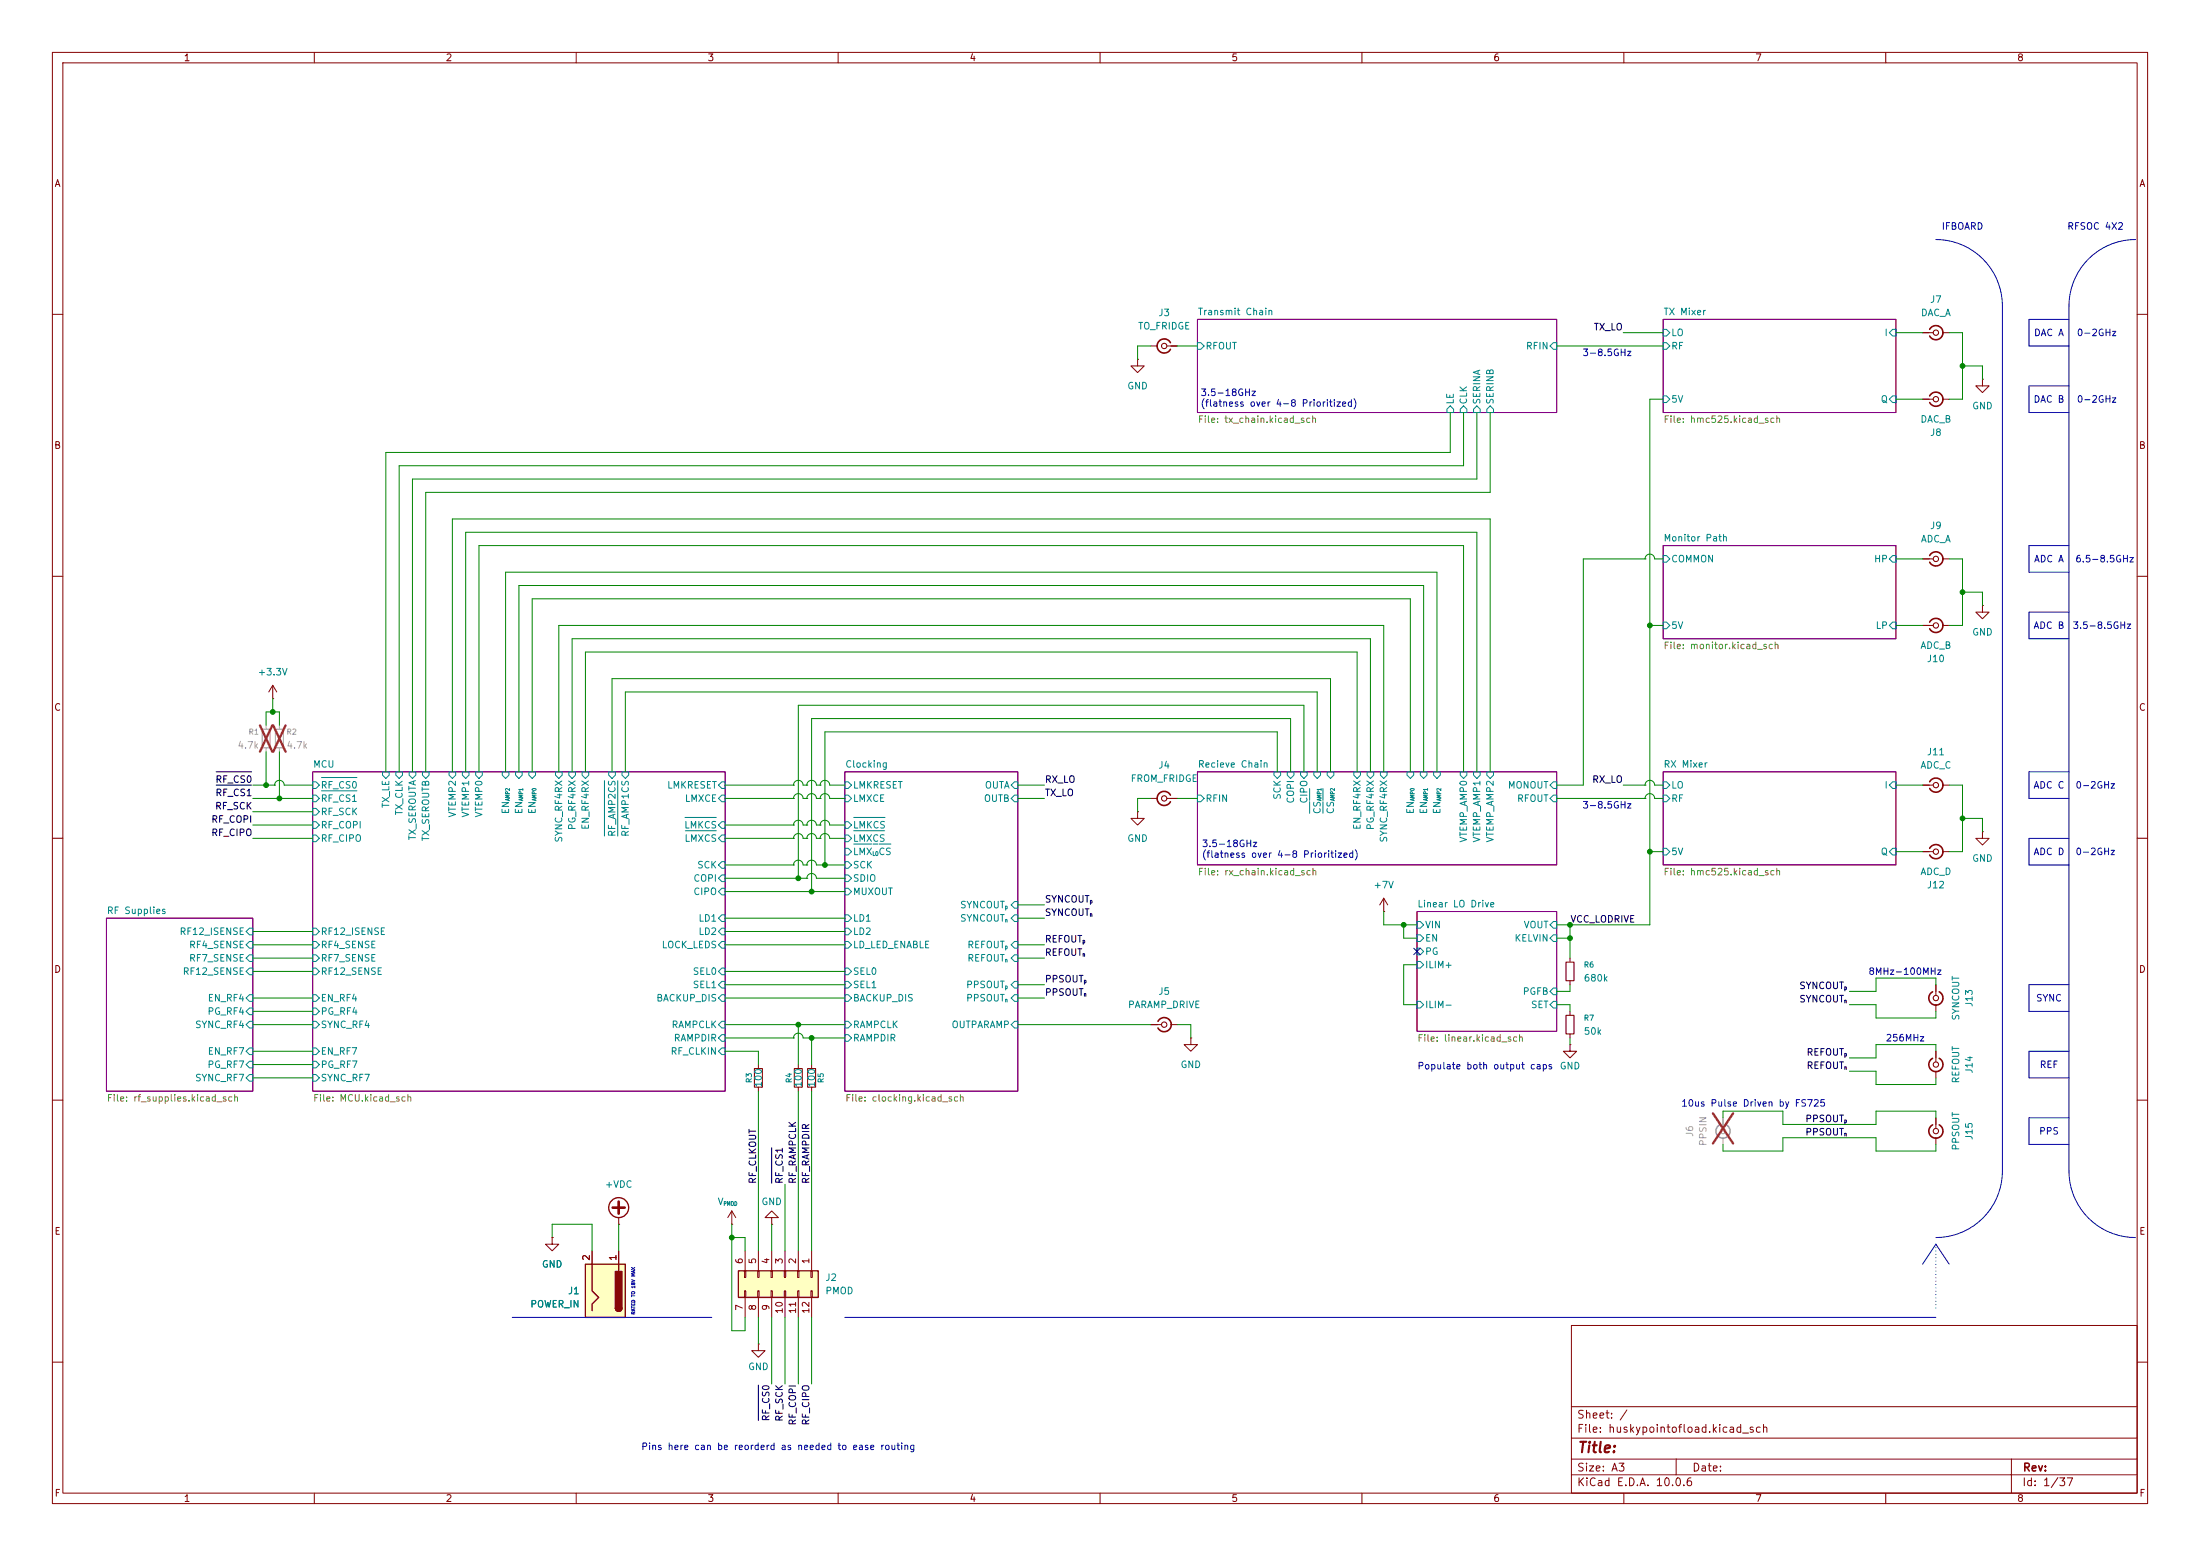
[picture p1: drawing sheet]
<svg xmlns="http://www.w3.org/2000/svg" width="420mm" height="297mm" viewBox="0 0 420 297" stroke-linecap="round" stroke-linejoin="round" font-family="sans-serif">
<g fill="none" stroke="#840000" stroke-width=".19">
<path d="M10 10h400v277h-400zM12 12h396v273h-396zM60 10v2M110 10v2M160 10v2M210 10v2M260 10v2M310 10v2M360 10v2M10 60h2M217.2 68.6v1.3h1.2l-1.2 1.2-1.3-1.2h1.3M217.2 68.6h.1"/>
<path d="M219.7 66h1.3M222.8 66h2M367 76.2h2.1M367 63.5h2.1M370.8 76.2h1.3M370.8 63.5h1.3M378.5 72.4v1.3h1.2l-1.2 1.2-1.3-1.2h1.3M378.5 72.4h.1M408 60h2M10 110h2M367 106.7h2.1M367 119.4h2.1"/>
<path d="M370.8 106.7h1.3M370.8 119.4h1.3M378.5 115.6v1.2h1.2l-1.2 1.3-1.3-1.3h1.3M378.5 115.6h.1M408 110h2M52.1 133.4h.1M52.1 130.8l-.8 1.3M52.1 130.8l.7 1.3M52.1 130.8v2.6M10 160h2M217.2 154.9v1.3h1.2l-1.2 1.3-1.3-1.3h1.3M217.2 154.9h.1"/>
<path d="M367 149.9h2.1M370.8 149.9h1.3M408 160h2M219.7 195.6h2M223.5 195.6h1.3M227.3 198.1v1.3h-1.2l1.2 1.3 1.3-1.3h-1.3M227.3 198.1h.1M299.7 199.4v1.3h1.3l-1.3 1.2-1.3-1.2h1.3M299.7 199.4h.1M299.7 182.9v.7M299.7 187.2v.8M299.7 193v.8"/>
<path d="M299.7 197.4v.7M369.6 188v2M369.6 191.8v1.2M10 210h2M144.8 203.2v.8M144.8 207.5v.8M152.4 203.2v.8M152.4 207.5v.8M369.6 200.7v2M369.6 204.5v1.2M369.6 213.4v2M369.6 217.2v1.2"/>
<path d="M408 210h2M118.1 233.7h.1M118.1 232.4v1.3M139.7 233.7h.1M139.7 231.1l-.8 1.3M139.7 231.1l.8 1.3M139.7 231.1v2.6M147.3 232.4h1.3l-1.3-1.3-1.3 1.3h1.3v1.3M147.3 233.7h.1M144.8 256.5v1.3h1.2l-1.2 1.3-1.3-1.3h1.3M144.8 256.5h.1M300 253h108v32h-108z"/>
<path d="M10 260h2M300 278.5h108M300 274.5h108M300 268.5h108M320 278.5v3M384 278.5v6.5M408 260h2M60 285v2M110 285v2M160 285v2M210 285v2M260 285v2"/>
<path d="M300 281.5h108M310 285v2M360 285v2"/>
</g>
<path d="M228.6 61h68.6v17.7h-68.6zM317.5 61h44.4v17.7h-44.4zM317.5 104.1h44.4v17.8h-44.4zM59.7 147.3h78.7v61h-78.7zM161.3 147.3h33v61h-33zM228.6 147.3h68.6v17.8h-68.6zM317.5 147.3h44.4v17.8h-44.4zM20.3 175.3h28v33h-28zM270.5 174h26.7v22.9h-26.7z" fill="none" stroke="#840084" stroke-width=".19"/>
<g fill="none" stroke="#008484" stroke-width=".19">
<path d="M228.6 65.4h.6l.7 .6-.7 .7h-.6zM276.9 77.5l.6 .6v.6h-1.3v-.6zM279.4 77.5l.6 .6v.6h-1.2v-.6zM281.9 77.5l.7 .6v.6h-1.3v-.6zM284.5 77.5l.6 .6v.6h-1.3v-.6zM296.5 65.4h.7v1.3h-.7l-.6-.7zM317.5 62.9h.6l.7 .6-.7 .6h-.6zM317.5 65.4h.6l.7 .6-.7 .7h-.6zM317.5 75.6h.6l.7 .6-.7 .6h-.6zM361.3 62.9h.6v1.2h-.6l-.6-.6zM361.3 75.6h.6v1.2h-.6l-.6-.6zM317.5 106h.6l.7 .7-.7 .6h-.6z"/>
<path d="M317.5 118.7h.6l.7 .7-.7 .6h-.6zM361.3 106h.6v1.3h-.6l-.6-.6zM361.3 118.7h.6v1.3h-.6l-.6-.6zM59.7 159.4h.6l.7 .6-.7 .7h-.6zM59.7 156.8h.6l.7 .7-.7 .6h-.6zM59.7 154.3h.6l.7 .6-.7 .7h-.6zM59.7 149.2h.6l.7 .7-.7 .6h-.6zM59.7 151.8h.6l.7 .6-.7 .6h-.6zM61.4 148.4h6.7M61.4 151h6.7M73 147.3h1.3v.7l-.6 .6-.7-.6zM75.6 147.3h1.2v.7l-.6 .6-.6-.6z"/>
<path d="M78.1 147.3h1.3v.7l-.7 .6-.6-.6zM80.6 147.3h1.3v.7l-.6 .6-.7-.6zM85.7 147.3h1.3v.7l-.6 .6-.7-.6zM88.3 147.3h1.2v.7l-.6 .6-.6-.6zM90.8 147.3h1.3v.7l-.7 .6-.6-.6zM95.9 147.3h1.3v.7l-.7 .6-.6-.6zM98.4 147.3h1.3v.7l-.6 .6-.7-.6zM101 147.3h1.2v.7l-.6 .6-.6-.6zM106 147.3h1.3v.7l-.6 .6-.7-.6zM108.6 147.3h1.3v.7l-.7 .6-.6-.6zM111.1 147.3h1.3v.7l-.6 .6-.7-.6zM115.4 149v10.6"/>
<path d="M116.2 147.3h1.3v.7l-.7 .6-.6-.6zM117.9 149v10.6M118.7 147.3h1.3v.7l-.6 .6-.7-.6zM130.8 156h5.9M130.8 158.6h5.9M137.2 152.4l.6-.6h.6v1.2h-.6zM137.8 156.8h.6v1.3h-.6l-.6-.6zM137.8 159.4h.6v1.3h-.6l-.6-.7zM137.8 149.2h.6v1.3h-.6l-.6-.6zM161.3 149.2h.6l.7 .7-.7 .6h-.6zM161.3 151.8h.6l.7 .6-.7 .6h-.6zM161.3 156.8h.6l.7 .7-.7 .6h-.6z"/>
<path d="M161.3 159.4h.6l.7 .6-.7 .7h-.6zM163 156h6M163 158.6h5.9M193.7 149.2h.6v1.3h-.6l-.7-.6zM193.7 151.8h.6v1.2h-.6l-.7-.6zM228.6 151.8h.6l.7 .6-.7 .6h-.6zM243.2 147.3h1.3v.7l-.7 .6-.6-.6zM245.7 147.3h1.3v.7l-.6 .6-.7-.6zM248.3 147.3h1.3v.7l-.7 .6-.6-.6zM250 150.5v2.3M250 153v2.2M250.8 147.3h1.3v.7l-.6 .6-.7-.6z"/>
<path d="M252.6 150.5v2.3M252.6 153v2.2M253.4 147.3h1.2v.7l-.6 .6-.6-.6zM258.4 147.3h1.3v.7l-.6 .6-.7-.6zM261 147.3h1.3v.7l-.7 .6-.6-.6zM263.5 147.3h1.3v.7l-.6 .6-.7-.6zM268.6 147.3h1.3v.7l-.7 .6-.6-.6zM271.1 147.3h1.3v.7l-.6 .6-.7-.6zM273.7 147.3h1.3v.7l-.7 .6-.6-.6zM278.8 147.3h1.2v.7l-.6 .6-.6-.6zM281.3 147.3h1.3v.7l-.7 .6-.6-.6zM283.8 147.3h1.3v.7l-.6 .6-.7-.6z"/>
<path d="M296.5 151.8h.7v1.2h-.7l-.6-.6zM296.5 149.2h.7v1.3h-.7l-.6-.6zM317.5 149.2h.6l.7 .7-.7 .6h-.6zM317.5 151.8h.6l.7 .6-.7 .6h-.6zM361.3 149.2h.6v1.3h-.6l-.6-.6zM47 177.8l.6-.6h.7v1.2h-.7zM47.6 179.7h.7v1.3h-.7l-.6-.7zM59.7 179.7h.6l.7 .6-.7 .7h-.6zM59.7 177.2h.6l.7 .6-.7 .6h-.6zM137.2 175.3l.6-.7h.6v1.3h-.6zM137.2 177.8l.6-.6h.6v1.2h-.6zM137.8 164.5h.6v1.2h-.6l-.6-.6z"/>
<path d="M137.8 179.7h.6v1.3h-.6l-.6-.7zM137.8 169.5h.6v1.3h-.6l-.6-.6zM137.8 167h.6v1.3h-.6l-.6-.7zM161.3 174.6h.6l.7 .7-.7 .6h-.6zM161.3 177.2h.6l.7 .6-.7 .6h-.6zM161.3 179.7h.6l.7 .6-.7 .7h-.6zM161.3 169.5h.6l.7 .7-.7 .6h-.6zM161.3 164.5h.6l.7 .6-.7 .6h-.6zM161.3 167h.6l.7 .6-.7 .7h-.6zM161.3 161.9h.6l.7 .7-.7 .6h-.6zM163 161.1h3.4M166.7 161.1h.9"/>
<path d="M167.8 161.1h2.3M193.7 179.7h.6v1.3h-.6l-.7-.7zM193.7 174.6h.6v1.3h-.6l-.7-.6zM193.7 172.1h.6v1.3h-.6l-.7-.7zM270.5 175.9h.6l.7 .6-.7 .7h-.6zM270.5 178.4h.6l.7 .7-.7 .6h-.6zM296.5 178.4h.7v1.3h-.7l-.6-.6zM296.5 175.9h.7v1.3h-.7l-.6-.7zM317.5 161.9h.6l.7 .7-.7 .6h-.6zM361.3 161.9h.6v1.3h-.6l-.6-.6zM47 195.6l.6-.7h.7v1.3h-.7zM47.6 189.9h.7v1.2h-.7l-.6-.6z"/>
<path d="M47.6 192.4h.7v1.3h-.7l-.6-.7zM47.6 182.2h.7v1.3h-.7l-.6-.6zM47.6 184.8h.7v1.3h-.7l-.6-.7zM59.7 189.9h.6l.7 .6-.7 .6h-.6zM59.7 192.4h.6l.7 .6-.7 .7h-.6zM59.7 182.2h.6l.7 .7-.7 .6h-.6zM59.7 184.8h.6l.7 .6-.7 .7h-.6zM59.7 194.9h.6l.7 .7-.7 .6h-.6zM137.2 198.1l.6-.6h.6v1.3h-.6zM137.2 185.4l.6-.6h.6v1.3h-.6zM137.2 188l.6-.7h.6v1.3h-.6zM137.8 189.9h.6v1.2h-.6l-.6-.6z"/>
<path d="M137.8 194.9h.6v1.3h-.6l-.6-.6zM161.3 189.9h.6l.7 .6-.7 .6h-.6zM161.3 194.9h.6l.7 .7-.7 .6h-.6zM161.3 197.5h.6l.7 .6-.7 .7h-.6zM161.3 184.8h.6l.7 .6-.7 .7h-.6zM161.3 187.3h.6l.7 .7-.7 .6h-.6zM193.7 189.9h.6v1.2h-.6l-.7-.6zM193.7 187.3h.6v1.3h-.6l-.7-.6zM193.7 182.2h.6v1.3h-.6l-.7-.6zM193.7 194.9h.6v1.3h-.6l-.7-.6zM270.5 181h.6l.7 .6-.7 .6h-.6zM270.5 183.5h.6l.7 .7-.7 .6h-.6z"/>
<path d="M270.5 191.1h.6l.7 .7-.7 .6h-.6zM296.5 191.1h.7v1.3h-.7l-.6-.6zM296.5 188.6h.7v1.3h-.7l-.6-.7zM47.6 200h.7v1.3h-.7l-.6-.6zM47.6 202.6h.7v1.2h-.7l-.6-.6zM47.6 205.1h.7v1.3h-.7l-.6-.7zM59.7 200h.6l.7 .7-.7 .6h-.6zM59.7 202.6h.6l.7 .6-.7 .6h-.6zM59.7 205.1h.6l.7 .6-.7 .7h-.6zM137.8 200h.6v1.3h-.6l-.6-.6z"/>
</g>
<g fill="none" stroke="#840000" stroke-width=".2">
<path d="M299 183.6h1.5v3.6h-1.5zM299 193.8h1.5v3.6h-1.5zM144 204h1.5v3.5h-1.5zM151.6 204h1.6v3.5h-1.6z"/>
<circle cx="222.3" cy="66" r=".51"/>
<circle cx="369.6" cy="63.5" r=".51"/>
<circle cx="369.6" cy="76.2" r=".51"/>
<circle cx="369.6" cy="119.4" r=".51"/>
<circle cx="369.6" cy="106.7" r=".51"/>
<circle cx="369.6" cy="149.9" r=".51"/>
<circle cx="222.3" cy="195.6" r=".51"/>
<circle cx="369.6" cy="190.5" r=".51"/>
<circle cx="369.6" cy="203.2" r=".51"/>
<circle cx="369.6" cy="215.9" r=".51"/>
</g>
<g fill="none" stroke="#840000" stroke-width=".3">
<path d="M223.4 65.4a1.35 1.35 0 0 0-2-.4 1.35 1.35 0 0 0 0 2.1 1.35 1.35 0 0 0 2-.4M368.4 75.6a1.35 1.35 0 0 1 2-.4 1.35 1.35 0 0 1 0 2 1.35 1.35 0 0 1-2-.4M368.4 62.9a1.35 1.35 0 0 1 1.5-.7 1.35 1.35 0 0 1 1 1.3M370.9 63.5a1.35 1.35 0 0 1-1 1.3 1.35 1.35 0 0 1-1.5-.7M368.4 106a1.35 1.35 0 0 1 2-.4 1.35 1.35 0 0 1 0 2.1 1.35 1.35 0 0 1-2-.4M368.4 118.7a1.35 1.35 0 0 1 2-.4 1.35 1.35 0 0 1 0 2.1 1.35 1.35 0 0 1-2-.4M368.4 149.2a1.35 1.35 0 0 1 2-.4 1.35 1.35 0 0 1 0 2.1 1.35 1.35 0 0 1-2-.4M221.1 194.9a1.35 1.35 0 0 1 2-.4 1.35 1.35 0 0 1 0 2.1 1.35 1.35 0 0 1-2-.4M368.9 189.3a1.35 1.35 0 0 0-.6 1.5 1.35 1.35 0 0 0 1.3 1M370.2 189.3a1.35 1.35 0 0 1 .7 1.5 1.35 1.35 0 0 1-1.3 1M368.9 202a1.35 1.35 0 0 0-.6 1.5 1.35 1.35 0 0 0 1.3 1M368.9 214.7a1.35 1.35 0 0 0-.6 1.5 1.35 1.35 0 0 0 1.3 1"/>
<path d="M370.2 202a1.35 1.35 0 0 1 .7 1.5 1.35 1.35 0 0 1-1.3 1M370.2 214.7a1.35 1.35 0 0 1 .7 1.5 1.35 1.35 0 0 1-1.3 1"/>
</g>
<path d="M117 230.5h2.3M118.1 229.4v2.2" fill="none" stroke="#840000" stroke-width=".51"/>
<circle cx="118.1" cy="230.5" r="1.9" fill="none" stroke="#840000" stroke-width=".25"/>
<path d="M52.6 139.2h1.5v3.5h-1.5z" fill="none" stroke="#a1a1a1" stroke-width=".2"/>
<path d="M53.3 138.4v.8M53.3 142.7v.8" fill="none" stroke="#a1a1a1" stroke-width=".19"/>
<path d="M52.2 138.5l2.3 5M54.5 138.5l-2.3 5" fill="none" stroke="#ff2626" stroke-width=".46"/>
<path d="M141 242.6h15.2v5h-15.2z" fill="#ffffc2"/>
<path d="M141 242.6h15.2v5h-15.2z" fill="none" stroke="#840000" stroke-width=".25"/>
<g fill="none" stroke="#840000" stroke-width=".19">
<path d="M219.7 152.4h1.3M222.8 152.4h2M264.2 174h.1M264.2 171.5l.7 1.2M264.2 171.5l-.8 1.2M264.2 171.5v2.5M154.9 203.2v.8M154.9 207.5v.8M142.2 238.8v3.8M144.8 238.8v3.8M147.3 238.8v3.8M149.9 238.8v3.8"/>
<path d="M152.4 238.8v3.8M154.9 238.8v3.8M142.1 242.6h.3v1.2h-.3zM142.1 246.4h.3v1.2h-.3zM142.2 247.6v3.9M144.7 242.6h.2v1.2h-.2zM144.7 246.4h.2v1.2h-.2zM144.8 247.6v3.9M147.2 242.6h.2v1.2h-.2zM147.2 246.4h.2v1.2h-.2zM147.3 247.6v3.9M149.7 242.6h.3v1.2h-.3z"/>
<path d="M149.7 246.4h.3v1.2h-.3zM149.9 247.6v3.9M152.3 242.6h.2v1.2h-.2zM152.3 246.4h.2v1.2h-.2zM152.4 247.6v3.9M154.8 242.6h.3v1.2h-.3zM154.8 246.4h.3v1.2h-.3zM154.9 247.6v3.9"/>
</g>
<path d="M50 139.2h1.6v3.5h-1.6z" fill="none" stroke="#a1a1a1" stroke-width=".2"/>
<path d="M50.8 138.4v.8M50.8 142.7v.8" fill="none" stroke="#a1a1a1" stroke-width=".19"/>
<path d="M49.6 138.5l2.4 5M52 138.5l-2.4 5" fill="none" stroke="#ff2626" stroke-width=".46"/>
<g fill="none" stroke="#840000" stroke-width=".2">
<path d="M154.2 204h1.5v3.5h-1.5z"/>
<circle cx="222.3" cy="152.4" r=".51"/>
</g>
<path d="M223.4 151.8a1.35 1.35 0 0 0-2-.4 1.35 1.35 0 0 0 0 2 1.35 1.35 0 0 0 2-.4" fill="none" stroke="#840000" stroke-width=".3"/>
<path d="M111.8 241.3h7.6v10.2h-7.6z" fill="#ffffc2"/>
<path d="M111.8 241.3h7.6v10.2h-7.6zM113 241.3v5.1l1.3 1.2-1.3 1.3v1.3M117.5 249.7a.64 .64 0 0 0 .6 .6 .64 .64 0 0 0 .6-.6M118.1 241.3v1.3" fill="none" stroke="#840000" stroke-width=".25"/>
<g fill="#840000" stroke="#840000" stroke-width=".25">
<path d="M117.5 249.7h1.2a.64 .64 0 0 1-.6 .6 .64 .64 0 0 1-.6-.6z"/>
<path d="M117.5 242.7h1.2v7h-1.2z"/>
</g>
<path d="M378.5 158.8v1.2h1.2l-1.2 1.3-1.3-1.3h1.3M378.5 158.8h.1M367 162.6h2.1M370.8 162.6h1.3M105.4 236.2v1.3h1.3l-1.3 1.3-1.3-1.3h1.3M105.4 236.2h.1M113 238.8v2.5M118.1 238.8v2.5" fill="none" stroke="#840000" stroke-width=".19"/>
<path d="M328.9 213.4v2M328.9 217.2v1.2" fill="none" stroke="#a1a1a1" stroke-width=".19"/>
<circle cx="328.9" cy="215.9" r=".51" fill="none" stroke="#a1a1a1" stroke-width=".2"/>
<path d="M328.3 214.7a1.35 1.35 0 0 0-.4 2.1 1.35 1.35 0 0 0 2.1 0 1.35 1.35 0 0 0-.4-2.1" fill="none" stroke="#a1a1a1" stroke-width=".3"/>
<path d="M327 212.5l3.9 5.8M330.9 212.5l-3.9 5.8" fill="none" stroke="#ff2626" stroke-width=".46"/>
<circle cx="369.6" cy="162.6" r=".51" fill="none" stroke="#840000" stroke-width=".2"/>
<path d="M368.4 161.9a1.35 1.35 0 0 1 2-.4 1.35 1.35 0 0 1 0 2.1 1.35 1.35 0 0 1-2-.4" fill="none" stroke="#840000" stroke-width=".3"/>
<path d="M41.3 149.9h6.7M41.3 147.3h6.7M147.3 219.1v6.7M144.8 264.4v6.7" fill="none" stroke="#000" stroke-width=".19"/>
<g fill="none" stroke="#0000c2" stroke-width=".19">
<path d="M369.6 45.7a12.7 12.7 0 0 1 12.7 12.7v165.1a12.7 12.7 0 0 1-12.7 12.7M407.7 45.7a12.7 12.7 0 0 0-12.7 12.7v165.1a12.7 12.7 0 0 0 12.7 12.7M395 73.7h-7.7v5h7.7M395 61h-7.7v5h7.7M395 104.1h-7.7v5.1h7.7M395 116.8h-7.7v5.1h7.7M395 147.3h-7.7v5.1h7.7M395 160h-7.7v5.1h7.7M395 188h-7.7v5h7.7M395 213.4h-7.7v5h7.7M395 200.7h-7.7v5h7.7M97.8 251.5h38.1"/>
<path d="M161.3 251.5h208.3M367 241.3l2.6-3.8 2.5 3.8"/>
</g>
<path d="M369.6 237.5v12.7" fill="none" stroke="#0000c2" stroke-width=".19" stroke-dasharray="0 .6"/>
<g fill="none" stroke="#008400" stroke-width=".19">
<path d="M219.7 66h-2.5v2.6M224.8 66h3.8M276.9 78.7v7.7h-203.2v60.9M279.4 78.7v10.2h-203.2v58.4M281.9 78.7v12.7h-203.2v55.9M284.5 78.7v15.3h-203.2v53.3M297.2 66h20.3M309.9 63.5h7.6M317.5 76.2h-2.5v100.3h-17.8M361.9 76.2h5.1M361.9 63.5h5.1M372.1 63.5h2.5v12.7h-2.5"/>
<path d="M374.6 69.9h3.9v2.5M314 106.7h.1M314 106.7a.91 .91 0 0 1 1-.9 .91 .91 0 0 1 .9 .9h1.6M314 106.7h-11.7v43.2h-5.1M315 119.4h2.5M361.9 119.4h5.1M361.9 106.7h5.1M372.1 106.7h2.5v12.7h-2.5M374.6 113h3.9v2.6M50.8 138.4v-2.5h2.5v2.5M52.1 133.4v2.5M48.3 149.9h4.1"/>
<path d="M48.3 152.4h11.4M48.3 157.5h11.4M48.3 154.9h11.4M50.8 143.5v6.4M52.4 149.9h.1M52.4 149.9a.91 .91 0 0 1 .9-1 .91 .91 0 0 1 1 1h5.4M53.3 143.5v8.9M86.4 147.3v-48.2h198.1v48.2M88.9 147.3v-45.7h193v45.7M91.4 147.3v-43.2h188v43.2M96.5 147.3v-38.1h177.8v38.1M99.1 147.3v-35.5h172.7v35.5"/>
<path d="M101.6 147.3v-33h167.6v33M106.7 147.3v-27.9h157.5v27.9M109.2 147.3v-25.4h152.4v25.4M111.8 147.3v-22.8h147.3v22.8M116.8 147.3v-17.8h137.2v17.8M119.4 147.3v-15.2h132.1v15.2M138.4 149.9h13.1M138.4 152.4h13.1M138.4 157.5h13.1M151.5 157.5h.1M151.5 157.5a.91 .91 0 0 1 .9-.9 .91 .91 0 0 1 .9 .9h.7M151.5 152.4h.1"/>
<path d="M151.5 152.4a.91 .91 0 0 1 .9-.9 .91 .91 0 0 1 .9 .9h.7M151.5 149.9h.1M151.5 149.9a.91 .91 0 0 1 .9-1 .91 .91 0 0 1 .9 1h.7M154 157.5h.1M154 157.5a.91 .91 0 0 1 .9-.9 .91 .91 0 0 1 1 .9h.7M154 152.4h.1M154 152.4a.91 .91 0 0 1 .9-.9 .91 .91 0 0 1 1 .9h.7M154 149.9h.1M154 149.9a.91 .91 0 0 1 .9-1 .91 .91 0 0 1 1 1h.7M156.6 157.5h.1M156.6 157.5a.91 .91 0 0 1 .9-.9 .91 .91 0 0 1 .9 .9h2.9M156.6 152.4h.1"/>
<path d="M156.6 152.4a.91 .91 0 0 1 .9-.9 .91 .91 0 0 1 .9 .9h2.9M156.6 149.9h.1M156.6 149.9a.91 .91 0 0 1 .9-1 .91 .91 0 0 1 .9 1h2.9M194.3 149.9h5.1M194.3 152.4h5.1M219.7 152.4h-2.5v2.5M224.8 152.4h3.8M243.8 147.3v-7.6h-86.3v25.4M246.4 147.3v-10.1h-91.5v33M248.9 147.3v-12.7h-96.5v33M297.2 152.4h16.8M309.9 149.9h4.1"/>
<path d="M314 149.9h.1M314 149.9a.91 .91 0 0 1 1-1 .91 .91 0 0 1 .9 1h1.6M314 152.4h.1M314 152.4a.91 .91 0 0 1 1-.9 .91 .91 0 0 1 .9 .9h1.6M361.9 149.9h5.1M372.1 149.9h2.5v12.7h-2.5M374.6 156.2h3.9v2.6M48.3 177.8h11.4M48.3 160h11.4M138.4 177.8h22.9M138.4 160h13.1M138.4 165.1h13.1"/>
<path d="M138.4 167.6h15.6M138.4 170.2h22.9M138.4 175.3h22.9M151.5 165.1h.1M151.5 165.1a.91 .91 0 0 1 .9-.9 .91 .91 0 0 1 .9 .9h.7M151.5 160h.1M151.5 160a.91 .91 0 0 1 .9-.9 .91 .91 0 0 1 .9 .9h.7M154 165.1h.1M154 165.1a.91 .91 0 0 1 .9-.9 .91 .91 0 0 1 1 .9h5.4M154 167.6h.1M154 167.6a.91 .91 0 0 1 .9-.9 .91 .91 0 0 1 1 .9h5.4M154 160h.1"/>
<path d="M154 160a.91 .91 0 0 1 .9-.9 .91 .91 0 0 1 1 .9h.7M156.6 160h.1M156.6 160a.91 .91 0 0 1 .9-.9 .91 .91 0 0 1 .9 .9h2.9M194.3 175.3h5.1M194.3 172.7h5.1M264.2 174v2.5h6.3M268 176.5v2.6h2.5M297.2 179.1h2.5M299.7 176.5v6.4M315 162.6h2.5M361.9 162.6h5.1M48.3 180.3h11.4"/>
<path d="M48.3 185.4h11.4M48.3 182.9h11.4M48.3 195.6h11.4M48.3 190.5h11.4M48.3 193h11.4M138.4 180.3h22.9M138.4 185.4h22.9M138.4 195.6h22.9M138.4 190.5h22.9M138.4 198.1h13.1M138.4 188h22.9M151.5 198.1h.1"/>
<path d="M151.5 198.1a.91 .91 0 0 1 .9-.9 .91 .91 0 0 1 .9 .9h8M152.4 195.6v7.6M154.9 198.1v5.1M194.3 180.3h5.1M194.3 182.9h5.1M194.3 195.6h25.4M194.3 190.5h5.1M194.3 188h5.1M224.8 195.6h2.5v2.5M270.5 184.2h-2.5v7.6h2.5M297.2 191.8h2.5v1.2M299.7 188v1.2h-2.5"/>
<path d="M299.7 198.1v1.3M353.1 191.8h5v2.5h11.5v-1.3M369.6 188v-1.3h-11.5v2.5h-5M48.3 200.7h11.4M48.3 203.2h11.4M48.3 205.7h11.4M138.4 200.7h6.4v2.5M144.8 208.3v30.5M152.4 208.3v30.5M154.9 208.3v30.5M328.9 213.4v-1.3h11.5v2.5h17.7v-2.5h11.5v1.3M328.9 218.4v1.3h11.5v-2.5h17.7v2.5h11.5v-1.3"/>
<path d="M353.1 204.5h5v2.5h11.5v-1.3M369.6 200.7v-1.3h-11.5v2.5h-5M105.4 236.2v-2.5h7.6v5.1M118.1 233.7v5.1M139.7 233.7v20.3h2.5v-2.5M139.7 236.2h2.5v2.6M147.3 233.7v5.1M149.9 226.1v12.7M144.8 251.5v5M147.3 251.5v12.7M149.9 251.5v12.7M152.4 251.5v12.7"/>
<path d="M154.9 251.5v12.7"/>
</g>
<path d="M269.9 181l1.2 1.2M271.1 181l-1.2 1.2" fill="none" stroke="#000084" stroke-width=".19"/>
<g fill="#008400" stroke="#008400" stroke-width=".19">
<circle cx="154.9" cy="170.2" r=".46"/>
<circle cx="139.7" cy="236.2" r=".46"/>
<circle cx="152.4" cy="167.6" r=".46"/>
<circle cx="53.3" cy="152.4" r=".46"/>
<circle cx="52.1" cy="135.9" r=".46"/>
<circle cx="50.8" cy="149.9" r=".46"/>
<circle cx="268" cy="176.5" r=".46"/>
<circle cx="315" cy="162.6" r=".46"/>
<circle cx="315" cy="119.4" r=".46"/>
<circle cx="299.7" cy="179.1" r=".46"/>
<circle cx="299.7" cy="176.5" r=".46"/>
<circle cx="152.4" cy="195.6" r=".46"/>
<circle cx="154.9" cy="198.1" r=".46"/>
<circle cx="157.5" cy="165.1" r=".46"/>
<circle cx="374.6" cy="156.2" r=".46"/>
<circle cx="374.6" cy="113" r=".46"/>
<circle cx="374.6" cy="69.9" r=".46"/>
</g>
<text font-size="2" fill="#840000" x="301" y="277.8">Title:</text>
<g font-size="1.5" fill="#840000">
<text x="300.9" y="273.8">File: huskypointofload.kicad_sch</text>
<text x="300.9" y="271.1">Sheet: /</text>
<text x="300.9" y="281.2">Size: A3</text>
<text x="322.9" y="281.2">Date:</text>
<text x="386" y="281.2">Rev:</text>
<text x="300.9" y="284">KiCad E.D.A. 10.0.6</text>
<text x="385.9" y="284">Id: 1/37</text>
</g>
<g font-size="1.3" fill="#840000">
<text x="35" y="12">1</text>
<text x="85" y="12">2</text>
<text x="135" y="12">3</text>
<text x="185" y="12">4</text>
<text x="235" y="12">5</text>
<text x="285" y="12">6</text>
<text x="335" y="12">7</text>
<text x="385" y="12">8</text>
<text x="10.3" y="36">A</text>
<text x="408.3" y="36">A</text>
<text x="10.2" y="86">B</text>
<text x="408.2" y="86">B</text>
<text x="10.2" y="136">C</text>
<text x="408.2" y="136">C</text>
<text x="10.2" y="186">D</text>
<text x="408.2" y="186">D</text>
<text x="10.3" y="236">E</text>
<text x="408.3" y="236">E</text>
<text x="112.9" y="240.8" transform="rotate(-90 112.9 240.8)">2</text>
<text x="118" y="240.8" transform="rotate(-90 118 240.8)">1</text>
<text x="142.1" y="241.4" transform="rotate(-90 142.1 241.4)">6</text>
<text x="144.6" y="241.4" transform="rotate(-90 144.6 241.4)">5</text>
<text x="147.2" y="241.4" transform="rotate(-90 147.2 241.4)">4</text>
<text x="149.7" y="241.4" transform="rotate(-90 149.7 241.4)">3</text>
<text x="152.3" y="241.4" transform="rotate(-90 152.3 241.4)">2</text>
<text x="154.8" y="241.4" transform="rotate(-90 154.8 241.4)">1</text>
<text x="142.1" y="250.3" transform="rotate(-90 142.1 250.3)">7</text>
<text x="144.6" y="250.3" transform="rotate(-90 144.6 250.3)">8</text>
<text x="147.2" y="250.3" transform="rotate(-90 147.2 250.3)">9</text>
<text x="149.7" y="250.9" transform="rotate(-90 149.7 250.9)">10</text>
<text x="152.3" y="250.9" transform="rotate(-90 152.3 250.9)">11</text>
<text x="154.8" y="250.9" transform="rotate(-90 154.8 250.9)">12</text>
<text x="10.3" y="286">F</text>
<text x="35" y="287">1</text>
<text x="85" y="287">2</text>
<text x="135" y="287">3</text>
<text x="185" y="287">4</text>
<text x="235" y="287">5</text>
<text x="285" y="287">6</text>
<text x="335" y="287">7</text>
<text x="385" y="287">8</text>
<text x="408.3" y="286">F</text>
</g>
<g font-size="1.3" fill="#0000c2">
<text x="370.6" y="44.1">IFBOARD</text>
<text x="394.5" y="44.1">RFSOC 4X2</text>
<text x="388.2" y="64.5">DAC A</text>
<text x="396.4" y="64.5">0-2GHz</text>
<text x="302" y="68.3">3-8.5GHz</text>
<text x="229.1" y="75.9">3.5-18GHz</text>
<text x="229.1" y="77.9">(flatness over 4-8 Prioritized)</text>
<text x="388.1" y="77.2">DAC B</text>
<text x="396.4" y="77.2">0-2GHz</text>
<text x="388.2" y="107.6">ADC A</text>
<text x="396.1" y="107.6">6.5-8.5GHz</text>
<text x="388.1" y="120.3">ADC B</text>
<text x="395.6" y="120.3">3.5-8.5GHz</text>
<text x="302" y="154.6">3-8.5GHz</text>
<text x="388.1" y="150.8">ADC C</text>
<text x="396.1" y="150.8">0-2GHz</text>
<text x="229.3" y="162">3.5-18GHz</text>
<text x="229.3" y="164">(flatness over 4-8 Prioritized)</text>
<text x="388.1" y="163.5">ADC D</text>
<text x="396.1" y="163.5">0-2GHz</text>
<text x="356.6" y="186.4">8MHz-100MHz</text>
<text x="388.6" y="191.5">SYNC</text>
<text x="359.9" y="199.1">256MHz</text>
<text x="270.5" y="204.4">Populate both output caps</text>
<text x="389.3" y="204.2">REF</text>
<text x="320.9" y="211.5">10us Pulse Driven by FS725</text>
<text x="389.2" y="216.9">PPS</text>
<text x="122.3" y="277.1">Pins here can be reorderd as needed to ease routing</text>
</g>
<g font-size="1.3" fill="#008484">
<text x="368.4" y="58.1">J7</text>
<text x="217.2" y="63.2">TO_FRIDGE</text>
<text x="221" y="60.7">J3</text>
<text x="228.6" y="60.5">Transmit Chain</text>
<text x="317.5" y="60.5">TX Mixer</text>
<text x="318.9" y="64.5">LO</text>
<text x="359.7" y="64.5">I</text>
<text x="366.6" y="60.7">DAC_A</text>
<text x="230" y="67">RFOUT</text>
<text x="291.2" y="67">RFIN</text>
<text x="318.9" y="67">RF</text>
<text x="215.1" y="74.6">GND</text>
<text x="277.8" y="77.3" transform="rotate(-90 277.8 77.3)">LE</text>
<text x="280.4" y="77.3" transform="rotate(-90 280.4 77.3)">CLK</text>
<text x="282.9" y="77.3" transform="rotate(-90 282.9 77.3)">SERINA</text>
<text x="285.4" y="77.3" transform="rotate(-90 285.4 77.3)">SERINB</text>
<text x="318.9" y="77.2">5V</text>
<text x="358.9" y="77.2">Q</text>
<text x="366.5" y="81">DAC_B</text>
<text x="368.4" y="83.5">J8</text>
<text x="376.4" y="78.4">GND</text>
<text x="368.4" y="101.3">J9</text>
<text x="317.5" y="103.6">Monitor Path</text>
<text x="318.9" y="107.6">COMMON</text>
<text x="357.7" y="107.6">HP</text>
<text x="366.6" y="103.8">ADC_A</text>
<text x="318.9" y="120.3">5V</text>
<text x="358" y="120.3">LP</text>
<text x="366.5" y="124.2">ADC_B</text>
<text x="376.4" y="121.6">GND</text>
<text x="49.1" y="129.2">+3.3V</text>
<text x="367.7" y="126.7">J10</text>
<text x="59.7" y="146.8">MCU</text>
<text x="161.3" y="146.8">Clocking</text>
<text x="215.7" y="149.6">FROM_FRIDGE</text>
<text x="221" y="147">J4</text>
<text x="228.6" y="146.8">Recieve Chain</text>
<text x="317.5" y="146.8">RX Mixer</text>
<text x="366.5" y="147">ADC_C</text>
<text x="367.7" y="144.5">J11</text>
<text x="61.1" y="155.9">RF_SCK</text>
<text x="61.1" y="150.8">RF_CS0</text>
<text x="61.1" y="153.4">RF_CS1</text>
<text x="74.6" y="154.3" transform="rotate(-90 74.6 154.3)">TX_LE</text>
<text x="77.2" y="155.7" transform="rotate(-90 77.2 155.7)">TX_CLK</text>
<text x="97.5" y="155.5" transform="rotate(-90 97.5 155.5)">EN</text>
<text x="100" y="155.5" transform="rotate(-90 100 155.5)">EN</text>
<text x="102.6" y="155.5" transform="rotate(-90 102.6 155.5)">EN</text>
<text x="127.2" y="150.8">LMKRESET</text>
<text x="130.6" y="153.4">LMXCE</text>
<text x="162.7" y="150.8">LMKRESET</text>
<text x="162.7" y="153.4">LMXCE</text>
<text x="187.7" y="153.4">OUTB</text>
<text x="187.9" y="150.8">OUTA</text>
<text x="230" y="153.4">RFIN</text>
<text x="244.8" y="152.8" transform="rotate(-90 244.8 152.8)">SCK</text>
<text x="247.3" y="153.5" transform="rotate(-90 247.3 153.5)">COPI</text>
<text x="249.9" y="153.5" transform="rotate(-90 249.9 153.5)">CIPO</text>
<text x="252.4" y="155.5" transform="rotate(-90 252.4 155.5)">CS</text>
<text x="255" y="155.5" transform="rotate(-90 255 155.5)">CS</text>
<text x="270.2" y="155.5" transform="rotate(-90 270.2 155.5)">EN</text>
<text x="272.7" y="155.5" transform="rotate(-90 272.7 155.5)">EN</text>
<text x="275.3" y="155.5" transform="rotate(-90 275.3 155.5)">EN</text>
<text x="287.8" y="150.8">MONOUT</text>
<text x="289.5" y="153.4">RFOUT</text>
<text x="318.9" y="150.8">LO</text>
<text x="318.9" y="153.4">RF</text>
<text x="359.7" y="150.8">I</text>
<text x="61.1" y="161">RF_CIPO</text>
<text x="61.1" y="158.4">RF_COPI</text>
<text x="79.7" y="160.5" transform="rotate(-90 79.7 160.5)">TX_SEROUTA</text>
<text x="82.2" y="160.7" transform="rotate(-90 82.2 160.7)">TX_SEROUTB</text>
<text x="87.3" y="156.1" transform="rotate(-90 87.3 156.1)">VTEMP2</text>
<text x="89.9" y="156.1" transform="rotate(-90 89.9 156.1)">VTEMP1</text>
<text x="92.4" y="156.1" transform="rotate(-90 92.4 156.1)">VTEMP0</text>
<text x="107.6" y="160.9" transform="rotate(-90 107.6 160.9)">SYNC_RF4RX</text>
<text x="110.2" y="158.6" transform="rotate(-90 110.2 158.6)">PG_RF4RX</text>
<text x="112.7" y="158.5" transform="rotate(-90 112.7 158.5)">EN_RF4RX</text>
<text x="117.8" y="159.8" transform="rotate(-90 117.8 159.8)">RF_AMP2CS</text>
<text x="120.3" y="159.8" transform="rotate(-90 120.3 159.8)">RF_AMP1CS</text>
<text x="130.5" y="158.4">LMKCS</text>
<text x="130.6" y="161">LMXCS</text>
<text x="162.7" y="158.4">LMKCS</text>
<text x="162.7" y="161">LMXCS</text>
<text x="215.1" y="161">GND</text>
<text x="260" y="158.5" transform="rotate(-90 260 158.5)">EN_RF4RX</text>
<text x="262.6" y="158.6" transform="rotate(-90 262.6 158.6)">PG_RF4RX</text>
<text x="265.1" y="160.9" transform="rotate(-90 265.1 160.9)">SYNC_RF4RX</text>
<text x="280.4" y="160.9" transform="rotate(-90 280.4 160.9)">VTEMP_AMP0</text>
<text x="282.9" y="160.9" transform="rotate(-90 282.9 160.9)">VTEMP_AMP1</text>
<text x="285.4" y="160.9" transform="rotate(-90 285.4 160.9)">VTEMP_AMP2</text>
<text x="133" y="166.1">SCK</text>
<text x="162.7" y="166.1">SCK</text>
<text x="162.7" y="163.5">LMX</text>
<text x="167.6" y="163.5">CS</text>
<text x="318.9" y="163.5">5V</text>
<text x="358.9" y="163.5">Q</text>
<text x="366.5" y="167.3">ADC_D</text>
<text x="376.4" y="164.8">GND</text>
<text x="132.3" y="171.1">CIPO</text>
<text x="132.3" y="168.6">COPI</text>
<text x="162.7" y="171.1">MUXOUT</text>
<text x="162.7" y="168.6">SDIO</text>
<text x="183.2" y="173.7">SYNCOUT</text>
<text x="262.1" y="169.9">+7V</text>
<text x="270.5" y="173.5">Linear LO Drive</text>
<text x="367.7" y="169.9">J12</text>
<text x="20.3" y="174.8">RF Supplies</text>
<text x="34.2" y="178.8">RF12_ISENSE</text>
<text x="61.1" y="178.8">RF12_ISENSE</text>
<text x="133.2" y="176.2">LD1</text>
<text x="133.2" y="178.8">LD2</text>
<text x="162.7" y="176.2">LD1</text>
<text x="162.7" y="178.8">LD2</text>
<text x="183.2" y="176.2">SYNCOUT</text>
<text x="271.9" y="177.5">VIN</text>
<text x="290.8" y="177.5">VOUT</text>
<text x="36" y="181.3">RF4_SENSE</text>
<text x="36" y="183.8">RF7_SENSE</text>
<text x="61.1" y="181.3">RF4_SENSE</text>
<text x="61.1" y="183.8">RF7_SENSE</text>
<text x="126.2" y="181.3">LOCK_LEDS</text>
<text x="162.7" y="181.3">LD_LED_ENABLE</text>
<text x="184.6" y="183.8">REFOUT</text>
<text x="184.6" y="181.3">REFOUT</text>
<text x="271.9" y="182.6">PG</text>
<text x="271.9" y="180">EN</text>
<text x="271.9" y="185.1">ILIM+</text>
<text x="289" y="180">KELVIN</text>
<text x="34.8" y="186.4">RF12_SENSE</text>
<text x="39.6" y="191.5">EN_RF4</text>
<text x="61.1" y="191.5">EN_RF4</text>
<text x="61.1" y="186.4">RF12_SENSE</text>
<text x="125.2" y="191.5">BACKUP_DIS</text>
<text x="132.1" y="186.4">SEL0</text>
<text x="132.1" y="188.9">SEL1</text>
<text x="162.7" y="191.5">BACKUP_DIS</text>
<text x="162.7" y="186.4">SEL0</text>
<text x="162.7" y="188.9">SEL1</text>
<text x="184.3" y="191.5">PPSOUT</text>
<text x="184.3" y="188.9">PPSOUT</text>
<text x="221" y="190.2">J5</text>
<text x="290.6" y="190.2">PGFB</text>
<text x="302.2" y="187.7">680k</text>
<text x="37.1" y="196.5">SYNC_RF4</text>
<text x="39.5" y="194">PG_RF4</text>
<text x="61.1" y="194">PG_RF4</text>
<text x="61.1" y="196.5">SYNC_RF4</text>
<text x="128.1" y="196.5">RAMPCLK</text>
<text x="162.7" y="196.5">RAMPCLK</text>
<text x="181.6" y="196.5">OUTPARAMP</text>
<text x="215.2" y="192.7">PARAMP_DRIVE</text>
<text x="271.9" y="192.7">ILIM-</text>
<text x="292.2" y="192.7">SET</text>
<text x="302.2" y="197.8">50k</text>
<text x="374.3" y="194.9" transform="rotate(-90 374.3 194.9)">SYNCOUT</text>
<text x="376.9" y="192.3" transform="rotate(-90 376.9 192.3)">J13</text>
<text x="39.6" y="201.6">EN_RF7</text>
<text x="61.1" y="201.6">EN_RF7</text>
<text x="127.9" y="201.6">RF_CLKIN</text>
<text x="128.5" y="199.1">RAMPDIR</text>
<text x="162.7" y="199.1">RAMPDIR</text>
<text x="37.1" y="206.7">SYNC_RF7</text>
<text x="39.5" y="204.2">PG_RF7</text>
<text x="61.1" y="204.2">PG_RF7</text>
<text x="61.1" y="206.7">SYNC_RF7</text>
<text x="145.7" y="207.7" transform="rotate(-90 145.7 207.7)">100</text>
<text x="153.4" y="207.7" transform="rotate(-90 153.4 207.7)">100</text>
<text x="155.9" y="207.7" transform="rotate(-90 155.9 207.7)">100</text>
<text x="225.3" y="204.2">GND</text>
<text x="297.7" y="204.4">GND</text>
<text x="374.3" y="206.9" transform="rotate(-90 374.3 206.9)">REFOUT</text>
<text x="376.9" y="205" transform="rotate(-90 376.9 205)">J14</text>
<text x="374.3" y="219.7" transform="rotate(-90 374.3 219.7)">PPSOUT</text>
<text x="376.9" y="217.7" transform="rotate(-90 376.9 217.7)">J15</text>
<text x="115.4" y="227">+VDC</text>
<text x="136.9" y="230.3">V</text>
<text x="145.3" y="230.3">GND</text>
<text x="103.3" y="242.3">GND</text>
<text x="157.5" y="244.8">J2</text>
<text x="101.1" y="249.9">POWER_IN</text>
<text x="108.3" y="247.3">J1</text>
<text x="157.5" y="247.3">PMOD</text>
<text x="142.7" y="261.8">GND</text>
</g>
<g font-size="1.3">
<text x="304.1" y="63.4">TX_LO</text>
<text x="41" y="149.7">RF_CS0</text>
<text x="199.4" y="149.7">RX_LO</text>
<text x="303.8" y="149.7">RX_LO</text>
<text x="41" y="154.8">RF_SCK</text>
<text x="41" y="152.3">RF_CS1</text>
<text x="199.4" y="152.3">TX_LO</text>
<text x="40.2" y="159.9">RF_CIPO</text>
<text x="40.2" y="157.4">RF_COPI</text>
<text x="199.4" y="172.6">SYNCOUT</text>
<text x="199.4" y="175.1">SYNCOUT</text>
<text x="299.7" y="176.4">VCC_LODRIVE</text>
<text x="199.4" y="182.8">REFOUT</text>
<text x="199.4" y="180.2">REFOUT</text>
<text x="199.4" y="190.4">PPSOUT</text>
<text x="199.4" y="187.8">PPSOUT</text>
<text x="343.4" y="189.1">SYNCOUT</text>
<text x="343.4" y="191.6">SYNCOUT</text>
<text x="344.8" y="201.8">REFOUT</text>
<text x="344.8" y="204.3">REFOUT</text>
<text x="344.5" y="214.5">PPSOUT</text>
<text x="344.5" y="217">PPSOUT</text>
<text x="144.7" y="226.1" transform="rotate(-90 144.7 226.1)">RF_CLKOUT</text>
<text x="149.7" y="226.1" transform="rotate(-90 149.7 226.1)">RF_CS1</text>
<text x="152.3" y="226.1" transform="rotate(-90 152.3 226.1)">RF_RAMPCLK</text>
<text x="154.8" y="226.1" transform="rotate(-90 154.8 226.1)">RF_RAMPDIR</text>
<text x="147.2" y="271.4" transform="rotate(-90 147.2 271.4)">RF_CS0</text>
<text x="149.7" y="271.5" transform="rotate(-90 149.7 271.5)">RF_SCK</text>
<text x="152.3" y="272.2" transform="rotate(-90 152.3 272.2)">RF_COPI</text>
<text x="154.8" y="272.2" transform="rotate(-90 154.8 272.2)">RF_CIPO</text>
</g>
<g font-size="1.3" fill="#848400">
<text x="228.6" y="81">File: tx_chain.kicad_sch</text>
<text x="317.5" y="81">File: hmc525.kicad_sch</text>
<text x="317.5" y="124.2">File: monitor.kicad_sch</text>
<text x="228.6" y="167.4">File: rx_chain.kicad_sch</text>
<text x="317.5" y="167.4">File: hmc525.kicad_sch</text>
<text x="270.5" y="199.1">File: linear.kicad_sch</text>
<text x="20.3" y="210.6">File: rf_supplies.kicad_sch</text>
<text x="59.7" y="210.6">File: MCU.kicad_sch</text>
<text x="161.3" y="210.6">File: clocking.kicad_sch</text>
</g>
<g font-size="1.3" fill="#a1a1a1">
<text x="45.2" y="143.2">4.7k</text>
<text x="54.6" y="143.2">4.7k</text>
<text x="323.5" y="217.1" transform="rotate(-90 323.5 217.1)">J6</text>
<text x="326.1" y="218.9" transform="rotate(-90 326.1 218.9)">PPSIN</text>
</g>
<g font-size="1" fill="#a1a1a1">
<text x="47.4" y="140.5">R1</text>
<text x="54.6" y="140.5">R2</text>
</g>
<g font-size="1" fill="#008484">
<text x="302.2" y="184.9">R6</text>
<text x="302.2" y="195.1">R7</text>
<text x="143.8" y="206.8" transform="rotate(-90 143.8 206.8)">R3</text>
<text x="151.4" y="206.8" transform="rotate(-90 151.4 206.8)">R4</text>
<text x="157.5" y="206.8" transform="rotate(-90 157.5 206.8)">R5</text>
</g>
<g font-size=".8" fill="#008484">
<text x="97.5" y="153" transform="rotate(-90 97.5 153)">AMP2</text>
<text x="100" y="153" transform="rotate(-90 100 153)">AMP1</text>
<text x="102.6" y="153" transform="rotate(-90 102.6 153)">AMP0</text>
<text x="252.4" y="153" transform="rotate(-90 252.4 153)">AMP1</text>
<text x="255" y="153" transform="rotate(-90 255 153)">AMP2</text>
<text x="270.2" y="153" transform="rotate(-90 270.2 153)">AMP0</text>
<text x="272.8" y="153" transform="rotate(-90 272.8 153)">AMP1</text>
<text x="275.3" y="153" transform="rotate(-90 275.3 153)">AMP2</text>
<text x="166.5" y="163.5">LO</text>
<text x="191.8" y="173.7">p</text>
<text x="191.8" y="176.2">n</text>
<text x="191.8" y="183.9">n</text>
<text x="191.8" y="181.3">p</text>
<text x="191.8" y="191.5">n</text>
<text x="191.8" y="188.9">p</text>
<text x="138.1" y="230.3">PMOD</text>
</g>
<g font-size=".8">
<text x="208" y="172.6">p</text>
<text x="208" y="175.1">n</text>
<text x="206.6" y="182.8">n</text>
<text x="206.6" y="180.2">p</text>
<text x="206.8" y="190.4">n</text>
<text x="206.8" y="187.8">p</text>
<text x="352" y="189.1">p</text>
<text x="352" y="191.7">n</text>
<text x="352" y="201.8">p</text>
<text x="352" y="204.4">n</text>
<text x="352" y="214.5">p</text>
<text x="352" y="217.1">n</text>
</g>
<text font-size=".6" fill="#0000c2" x="121.4" y="251" transform="rotate(-90 121.4 251)">RATED TO 18V MAX</text>
</svg>
